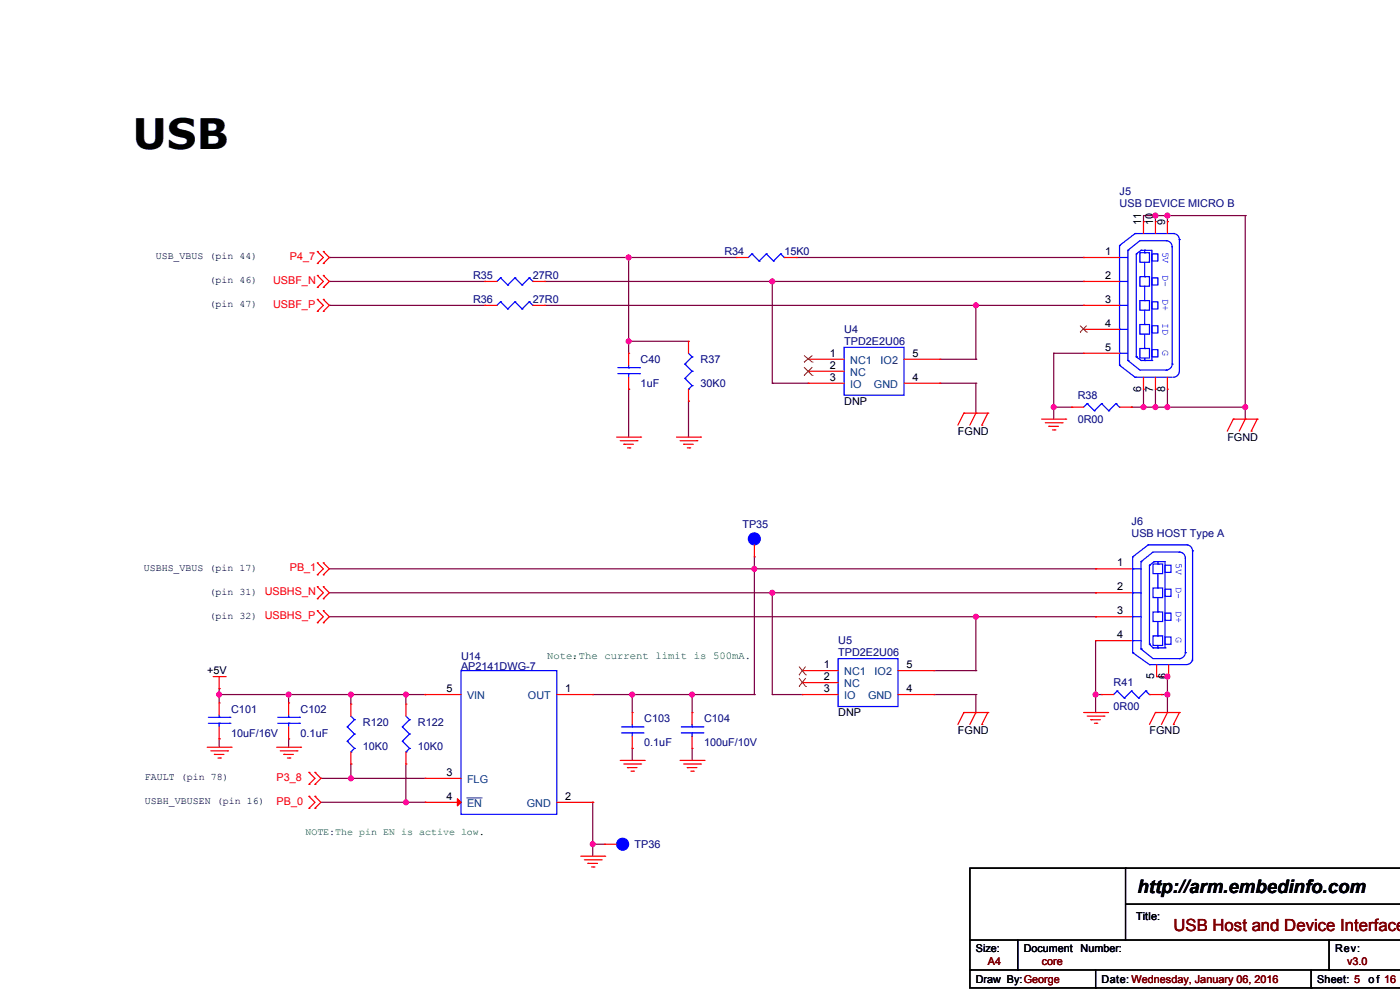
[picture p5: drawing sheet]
<svg xmlns="http://www.w3.org/2000/svg" width="297mm" height="210mm" viewBox="0 0 297 210" stroke-linecap="round" stroke-linejoin="round" font-family="sans-serif">
<g fill="none" stroke="#800040" stroke-width=".25">
<path d="M69.9 54.6h.1M69.9 59.7h.1M69.9 54.6h86.3M69.9 59.7h33M115.6 59.7h114.3M133.4 54.6h.1M133.4 54.6v20.3M163.8 59.7h.1M163.8 59.7v21.6M168.9 54.6h61M229.9 54.6h.1M229.9 59.7h.1"/>
<path d="M242.6 47h.1M245.1 45.7h.1M245.1 45.7v1.3M247.7 45.7h.1M247.7 47h.1M247.7 45.7v1.3M264.2 45.7h.1M264.2 45.7h-21.6v1.3M264.2 45.7v43.2M69.9 64.8h.1M69.9 64.8h33M115.6 64.8h114.3"/>
<path d="M133.4 72.4h.1M133.4 72.4h12.7M199.4 76.2h7.6M207 64.8h.1M207 76.2h.1M207 64.8v11.4M223.5 74.9h.1M223.5 74.9v14M223.5 74.9h6.4M229.9 64.8h.1M133.4 82.6h.1M133.4 82.6v10.1"/>
<path d="M146.1 85.1h.1M146.1 85.1v7.6M163.8 81.3h.1M163.8 81.3h7.7M199.4 81.3h7.6M207 81.3h.1M207 87.6h.1M207 81.3v6.3M223.5 86.4h.1M223.5 86.4h3.8M240 86.4h.1M240 86.4h24.2"/>
<path d="M242.6 86.4h.1M242.6 82.6v3.8M245.1 82.6h.1M245.1 82.6v3.8M247.7 86.4h.1M247.7 82.6v3.8M264.2 86.4h.1M160 118.1v29.2M69.9 120.7h162.5M69.9 125.7h162.5M69.9 130.8h162.5M160 120.7h.1"/>
<path d="M163.8 125.7h.1M163.8 125.7v21.6M207 130.8h.1M207 130.8v11.5M232.4 120.7h.1M232.4 125.7h.1M232.4 130.8h.1M232.4 135.9v15.2M46.5 147.3h.1M46.5 156.7h.1M46.5 146.1h.1M46.5 147.3h43.7"/>
<path d="M46.5 146.1v3M46.5 156.7v1.8M61.2 147.3h.1M61.2 156.7h.1M61.2 147.3v1.8M61.2 156.7v1.8M74.4 147.3h.1M74.4 147.3v2.1M86.1 147.3h.1M86.1 147.3v2.1M90.2 147.3h.1M125.7 147.3h34.3"/>
<path d="M134.1 158.8h.1M134.1 147.3h.1M134.1 147.3v3.8M134.1 158.8v2.5M146.8 147.3h.1M146.8 147.3v3.8M146.8 158.8v2.5M160 147.3h.1M163.8 147.3h.1M163.8 147.3h6.4M198.1 147.3h8.9M198.1 142.3h8.9"/>
<path d="M207 142.3h.1M207 147.3h.1M207 151.1h.1M207 147.3v3.8M232.4 147.3h.1M232.4 151.1h.1M232.4 147.3h1.3M245.4 143.5h2.5M246.4 147.3h.1M246.4 147.3h1.3M247.7 143.5h.1M247.7 147.3h.1"/>
<path d="M247.7 143.5v7.6M68.1 165.1h.1M68.1 170.2h22.1M68.1 165.1h22.1M74.4 162.1h.1M74.4 165.1h.1M74.4 162.1v3M86.1 170.2h.1M86.1 162.1v8.1M90.2 170.2h.1M125.7 170.2h.1M125.7 179.1h.1"/>
<path d="M125.7 170.2v11.4M125.7 179.1h2.6M146.8 161.3h.1"/>
</g>
<g fill="#f0f" stroke="#f0f" stroke-width=".25">
<circle cx="160" cy="120.7" r=".5"/>
<circle cx="163.8" cy="125.7" r=".5"/>
<circle cx="207" cy="130.8" r=".5"/>
<circle cx="163.8" cy="59.7" r=".5"/>
<circle cx="207" cy="64.8" r=".5"/>
<circle cx="133.4" cy="72.4" r=".5"/>
<circle cx="133.4" cy="54.6" r=".5"/>
<circle cx="223.5" cy="86.4" r=".5"/>
<circle cx="245.1" cy="86.4" r=".5"/>
<circle cx="245.1" cy="45.7" r=".5"/>
<circle cx="264.2" cy="86.4" r=".5"/>
<circle cx="247.7" cy="147.3" r=".5"/>
<circle cx="247.7" cy="143.5" r=".5"/>
<circle cx="242.6" cy="86.4" r=".5"/>
<circle cx="247.7" cy="45.7" r=".5"/>
<circle cx="247.7" cy="86.4" r=".5"/>
<circle cx="86.1" cy="170.2" r=".5"/>
<circle cx="46.5" cy="147.3" r=".5"/>
<circle cx="134.1" cy="147.3" r=".5"/>
<circle cx="232.4" cy="147.3" r=".5"/>
<circle cx="125.7" cy="179.1" r=".5"/>
<circle cx="74.4" cy="147.3" r=".5"/>
<circle cx="61.2" cy="147.3" r=".5"/>
<circle cx="86.1" cy="147.3" r=".5"/>
<circle cx="146.8" cy="147.3" r=".5"/>
<circle cx="74.4" cy="165.1" r=".5"/>
</g>
<g fill="none" stroke="#f00" stroke-width=".25">
<path d="M67.3 53.4h.1M67.3 55.9h.1M67.3 58.4h.1M67.3 53.4l1.3 1.2-1.3 1.3M67.3 58.4l1.3 1.3-1.3 1.3M68.6 55.9h.1M68.6 53.4h.1M68.6 58.4h.1M68.6 53.4l1.3 1.2-1.3 1.3M68.6 58.4l1.3 1.3-1.3 1.3M102.9 59.7h.1M102.9 59.7h2.5"/>
<path d="M113 59.7h2.6M115.6 59.7h.1M156.2 54.6h.1M156.2 54.6h2.6M166.4 54.6h2.5M168.9 54.6h.1M229.9 54.6h.1M229.9 59.7h.1M229.9 59.7h7.6M229.9 54.6h7.6M242.6 47h.1M242.6 47v2.5"/>
<path d="M245.1 47h.1M245.1 47v2.5M247.7 47h.1M247.7 47v2.5M67.3 61h.1M67.3 63.5h.1M67.3 66.1h.1M67.3 63.5l1.3 1.3-1.3 1.3M68.6 61h.1M68.6 66.1h.1M68.6 63.5h.1M68.6 63.5l1.3 1.3-1.3 1.3"/>
<path d="M102.9 64.8h.1M102.9 64.8h2.5M113 64.8h2.6M115.6 64.8h.1M133.4 74.9h.1M133.4 74.9v2.6M146.1 72.4h.1M146.1 72.4v2.5M171.5 76.2h.1M171.5 78.8h.1M171.5 76.2h7.6M171.5 78.8h7.6"/>
<path d="M191.8 76.2h7.6M199.4 76.2h.1M229.9 64.8h.1M229.9 69.9h.1M229.9 74.9h.1M229.9 64.8h7.6M229.9 69.9h7.6M229.9 74.9h7.6M130.8 92.7h5.1M131.6 93.5h3.5M132.3 94.2h.1M132.3 94.2h2.1"/>
<path d="M133.1 95h.5M133.4 82.6h.1M133.4 80v2.6M133.6 95h.1M135.1 93.5h.1M135.9 92.7h.1M143.5 92.7h5.1M144.3 93.5h3.5M145 94.2h.1M145 94.2h2.1M145.8 95h.5M146.1 85.1h.1"/>
<path d="M146.1 82.6v2.5M146.3 95h.1M147.8 93.5h.1M148.6 92.7h.1M171.5 81.3h.1M171.5 81.3h7.6M191.8 81.3h7.6M199.4 81.3h.1M204.5 87.6h.1M204.5 87.6l-1.3 2.6M204.5 87.6h5.1M207 87.6h.1"/>
<path d="M207 87.6l-1.2 2.6M208.3 90.2h.1M209.6 87.6h.1M209.6 87.6l-1.3 2.6M221 88.9h5.1M221.8 89.7h3.5M222.5 90.4h.1M222.5 90.4h2M223.3 91.2h.5M223.8 91.2h.1M225.3 89.7h.1M226.1 88.9h.1"/>
<path d="M227.3 86.4h.1M227.3 86.4h2.6M237.5 86.4h2.5M240 86.4h.1M242.6 82.6h.1M242.6 80v2.6M245.1 82.6h.1M245.1 80v2.6M247.7 82.6h.1M247.7 80v2.6M261.6 88.9h.1M261.6 88.9h5.1"/>
<path d="M261.6 88.9l-1.2 2.6M264.2 88.9h.1M264.2 88.9l-1.3 2.6M265.4 91.5h.1M266.7 88.9h.1M266.7 88.9l-1.3 2.6M67.3 119.4h.1M67.3 119.4l1.3 1.3-1.3 1.2M68.6 119.4h.1M68.6 119.4l1.3 1.3-1.3 1.2M160 118.1h.1M160 115.6v2.5"/>
<path d="M67.3 121.9h.1M67.3 124.5h.1M67.3 127h.1M67.3 129.6h.1M67.3 132.1h.1M67.3 124.5l1.3 1.2-1.3 1.3M67.3 129.6l1.3 1.2-1.3 1.3M68.6 121.9h.1M68.6 127h.1M68.6 124.5h.1M68.6 132.1h.1M68.6 129.6h.1"/>
<path d="M68.6 124.5l1.3 1.2-1.3 1.3M68.6 129.6l1.3 1.2-1.3 1.3M232.4 120.7h.1M232.4 125.7h.1M232.4 130.8h.1M232.4 135.9h.1M232.4 120.7h7.6M232.4 125.7h7.6M232.4 130.8h7.6M232.4 135.9h7.6M44 158.5h5M44.7 159.3h3.6"/>
<path d="M45.2 143.5h2.6M46.5 146.1h.1M46.5 149.1h.1M46.5 156.7h.1M46.5 143.5v2.6M46.5 149.1v2.5M46.5 154.2v2.5M47.8 143.5h.1M48.3 159.3h.1M49 158.5h.1M58.7 158.5h5.1M59.4 159.3h3.6"/>
<path d="M61.2 149.1h.1M61.2 156.7h.1M61.2 149.1v2.5M61.2 154.2v2.5M63 159.3h.1M63.8 158.5h.1M74.4 149.4h.1M74.4 149.4v2.5M74.4 159.5v2.6M86.1 149.4h.1M86.1 149.4v2.5M86.1 159.5v2.6"/>
<path d="M90.2 147.3h.1M90.2 147.3h7.6M118.1 147.3h7.6M125.7 147.3h.1M134.1 151.1h.1M134.1 158.8h.1M134.1 151.1v2.6M134.1 156.2v2.6M146.8 151.1h.1M146.8 158.8h.1M146.8 151.1v2.6M146.8 156.2v2.6"/>
<path d="M170.2 142.3h.1M170.2 144.8h.1M170.2 147.3h.1M170.2 147.3h7.6M170.2 142.3h7.6M170.2 144.8h7.6M190.5 147.3h7.6M190.5 142.3h7.6M198.1 147.3h.1M198.1 142.3h.1M204.5 151.1h.1M204.5 151.1h5.1"/>
<path d="M204.5 151.1l-1.3 2.6M207 151.1h.1M207 151.1l-1.2 2.6M208.3 153.7h.1M209.6 151.1h.1M209.6 151.1l-1.3 2.6M229.9 151.1h5.1M230.6 151.9h3.6M231.4 152.7h.1M231.4 152.7h2M232.2 153.4h.5M232.7 153.4h.1"/>
<path d="M233.7 147.3h.1M233.7 147.3h2.5M234.2 151.9h.1M235 151.1h.1M243.9 147.3h2.5M245.1 151.1h.1M245.1 151.1l-1.2 2.6M245.1 151.1h5.1M245.4 143.5h.1M245.4 141v2.5M246.4 147.3h.1M247.7 151.1h.1"/>
<path d="M247.7 151.1l-1.3 2.6M247.9 143.5h.1M247.9 141v2.5M248.9 153.7h.1M250.2 151.1h.1M250.2 151.1l-1.3 2.6M45.5 160h.1M45.5 160h2M46.2 160.8h.5M46.7 160.8h.1M60.2 160h.1M60.2 160h2"/>
<path d="M61 160.8h.5M61.5 160.8h.1M65.5 168.9h.1M65.5 171.5h.1M65.5 163.8h.1M65.5 166.4h.1M65.5 168.9l1.3 1.3-1.3 1.3M65.5 163.8l1.3 1.3-1.3 1.3M66.8 171.5h.1M66.8 168.9h.1M66.8 166.4h.1M66.8 163.8h.1"/>
<path d="M66.8 168.9l1.3 1.3-1.3 1.3M66.8 163.8l1.3 1.3-1.3 1.3M74.4 162.1h.1M86.1 162.1h.1M90.2 165.1h.1M90.2 170.2h.1M90.2 165.1h7.6M90.2 170.2h7.6M118.1 170.2h7.6M125.7 170.2h.1M128.3 179.1h.1M128.3 179.1h2.5"/>
<path d="M131.6 161.3h5.1M132.3 162.1h3.6M133.1 162.8h.1M133.1 162.8h2M133.9 163.6h.5M134.4 163.6h.1M135.9 162.1h.1M136.7 161.3h.1M144.3 161.3h5.1M145 162.1h3.6M145.8 162.8h.1M145.8 162.8h2"/>
<path d="M146.6 163.6h.5M147.1 163.6h.1M148.6 162.1h.1M149.4 161.3h.1M123.2 181.6h5.1M124 182.4h3.5M124.7 183.1h.1M124.7 183.1h2.1M125.5 183.9h.5M126 183.9h.1M127.5 182.4h.1M128.3 181.6h.1"/>
</g>
<g fill="none" stroke="#000" stroke-width=".25">
<path d="M205.8 199.4h91.2M215.9 199.4v6.4M238.8 184.2h.1M238.8 184.2v15.2M238.8 191.8h58.2M282 199.4v6.4M297 184.2h-91.2v25.4h91.2M205.8 205.8h.1M205.8 205.8h91.2M215.9 205.8h.1M232.4 209.6h.1M232.4 205.8v3.8"/>
<path d="M278.1 209.6h.1M278.1 205.8v3.8M282 205.8h.1"/>
</g>
<g fill="none" stroke="#00f" stroke-width=".25">
<path d="M106.2 58.9h.1M106.2 58.9l-.8 .8M106.2 58.9l1.5 1.6M109.2 58.9h.1M109.2 58.9l-1.5 1.6M109.2 58.9l1.6 1.6M112.3 58.9h.1M112.3 58.9l-1.5 1.6M112.3 58.9l.7 .8M113 59.7h.1M159.5 53.9h.1M159.5 53.9l-.7 .7"/>
<path d="M159.5 53.9l1.5 1.5M161 55.4h.1M162.6 53.9h.1M162.6 53.9l-1.6 1.5M162.6 53.9l1.5 1.5M164.1 55.4h.1M165.6 53.9h.1M165.6 53.9l-1.5 1.5M165.6 53.9l.8 .7M166.4 54.6h.1M237.5 52.1h.1M237.5 54.6h.1"/>
<path d="M237.5 59.7h.1M237.5 52.1v25.4M237.5 54.6h1.8M237.5 59.7h1.8M239.3 53.1h.1M239.3 53.1v23.4M240.8 49.5h.1M240.8 49.5h8.4M240.8 49.5l-3.3 2.6M241.1 53.9h.1M241.1 53.9v21.8M241.8 58.7h2.1v2h-2.1z"/>
<path d="M241.8 53.6h2.1v2h-2.1zM242.1 53.1h.1M242.1 53.1h2.3v23.4M242.1 53.1l-1 .8M242.8 58.7h.1M242.8 53.1h.1M242.8 53.6h.1M242.8 53.1v.5M242.8 55.6v3.1M244.4 53.9h1.2v1.5h-1.2zM244.4 58.9h1.2v1.6h-1.2zM247.4 51.1h.1"/>
<path d="M247.4 51.1h-5.6l-2.5 2M247.4 51.1a1.26 1.26 0 0 1 1.3 1.2v24.9M248.9 49.5a1.26 1.26 0 0 1 1.3 1.3M250.2 50.8h.1M250.2 50.8v28M106.2 64h.1M106.2 64l-.8 .8M106.2 64l1.5 1.5M107.7 60.5h.1M107.7 65.5h.1M109.2 64h.1M109.2 64l-1.5 1.5"/>
<path d="M109.2 64l1.6 1.5M110.8 60.5h.1M110.8 65.5h.1M112.3 64h.1M112.3 64l-1.5 1.5M112.3 64l.7 .8M113 64.8h.1M131.1 79.3h4.5M131.1 78h4.5M133.4 78h.1M133.4 79.3h.1M133.4 77.5v.5"/>
<path d="M133.4 79.3v.7M135.6 79.3h.1M135.6 78h.1M145.3 77.2h.1M145.3 77.2l1.5 1.6M146.1 74.9l.7 .8M146.8 75.7h.1M146.8 78.8h.1M146.8 75.7l-1.5 1.5M146.8 78.8l-1.5 1.5M179.1 73.7h12.7v10.1h-12.7zM237.5 77.5h.1"/>
<path d="M237.5 64.8h.1M237.5 69.9h.1M237.5 74.9h.1M237.5 64.8h1.8M237.5 69.9h1.8M237.5 74.9h1.8M237.5 77.5l3.3 2.5M239.3 76.5h.1M239.3 76.5l2.5 2h5.6M241.1 75.7h.1M241.1 75.7l1 .8M241.8 63.8h2.1v2h-2.1z"/>
<path d="M241.8 68.8h2.1v2.1h-2.1zM241.8 73.9h2.1v2.1h-2.1zM242.1 76.5h.1M242.1 76.5h2.3M242.8 63.8h.1M242.8 68.8h.1M242.8 73.9h.1M242.8 76.5h.1M242.8 60.7v3.1M242.8 65.8v3M242.8 70.9v3M242.8 76v.5"/>
<path d="M244.4 69.1h1.2v1.5h-1.2zM244.4 64h1.2v1.5h-1.2zM244.4 74.2h1.2v1.5h-1.2zM244.4 76.5h.1M247.4 78.5h.1M248.7 77.2a1.26 1.26 0 0 1-1.3 1.3M248.7 77.2h.1M250.2 78.8a1.26 1.26 0 0 1-1.3 1.2M145.3 80.3h.1M145.3 80.3l1.5 1.5M146.1 82.6h.1M146.8 81.8h.1"/>
<path d="M146.8 81.8l-.7 .8M230.6 85.6h.1M230.6 85.6l-.7 .8M230.6 85.6l1.6 1.5M232.2 87.1h.1M233.7 85.6h.1M233.7 85.6l-1.5 1.5M233.7 85.6l1.5 1.5M235.2 87.1h.1M236.7 85.6h.1M236.7 85.6l-1.5 1.5M236.7 85.6l.8 .8"/>
<path d="M237.5 86.4h.1M240.8 80h.1M240.8 80h7.9M240.3 118.1h.1M240.3 118.1v20.3M242.1 119.1h.1M242.1 119.1v18.6M243.6 115.6h.1M243.6 115.6h8.4M243.6 115.6l-3.3 2.5M243.9 119.9h.1M243.9 119.9v16.8"/>
<path d="M244.6 119.6h2v2.1h-2zM244.9 119.1h.1M244.9 119.1h2.3v18.3M244.9 119.1l-1 .8M245.6 119.1h.1M245.6 119.6h.1M245.6 119.1v.5M247.2 119.9h1.2v1.5h-1.2zM250.2 117.1h.1M250.2 117.1h-5.6l-2.5 2M250.2 117.1a1.26 1.26 0 0 1 1.3 1.3M251.5 118.4v20"/>
<path d="M251.7 115.6a1.26 1.26 0 0 1 1.3 1.3M253 116.9h.1M253 116.9v23.3M177.8 139.7h12.7v10.2h-12.7zM240.3 138.4h.1M240.3 120.7h.1M240.3 125.7h.1M240.3 130.8h.1M240.3 135.9h.1M240.3 120.7h1.8M240.3 125.7h1.8M240.3 130.8h1.8"/>
<path d="M240.3 135.9h1.8M240.3 138.4l3.6 2.6M242.1 137.7h.1M242.1 137.7l2.5 2h5.6M243.9 136.7h.1M243.9 136.7l.7 .7M244.6 124.7h2v2.1h-2zM244.6 129.8h2v2h-2zM244.6 134.9h2v2h-2zM244.6 137.4h.1M244.6 137.4h2.6M245.6 124.7h.1"/>
<path d="M245.6 129.8h.1M245.6 134.9h.1M245.6 137.4h.1M245.6 121.7v3M245.6 126.8v3M245.6 131.8v3.1M245.6 136.9v.5M247.2 125h1.2v1.5h-1.2zM247.2 135.1h1.2v1.6h-1.2zM247.2 130.1h1.2v1.5h-1.2zM247.2 137.4h.1M250.2 139.7h.1"/>
<path d="M251.5 138.4a1.26 1.26 0 0 1-1.3 1.3M251.5 138.4h.1M253 139.7a1.26 1.26 0 0 1-1.3 1.3h-7.8M44.2 153.4h4.6M44.2 152.2h4.6M46.5 152.2h.1M46.5 153.4h.1M46.5 151.6v.6M46.5 153.4v.8M48.8 153.4h.1M48.8 152.2h.1M58.9 153.4h4.6"/>
<path d="M58.9 152.2h4.6M61.2 152.2h.1M61.2 153.4h.1M61.2 151.6v.6M61.2 153.4v.8M63.5 153.4h.1M63.5 152.2h.1M73.7 154.2h.1M73.7 157.2h.1M73.7 154.2l1.5 1.5M73.7 157.2l1.5 1.6M74.4 159.5h.1"/>
<path d="M74.4 151.9l.8 .8M75.2 152.7h.1M75.2 155.7h.1M75.2 158.8h.1M75.2 152.7l-1.5 1.5M75.2 155.7l-1.5 1.5M75.2 158.8l-.8 .7M85.4 154.2h.1M85.4 157.2h.1M85.4 154.2l1.5 1.5M85.4 157.2l1.5 1.6M86.1 159.5h.1"/>
<path d="M86.1 151.9l.8 .8M86.9 152.7h.1M86.9 155.7h.1M86.9 158.8h.1M86.9 152.7l-1.5 1.5M86.9 155.7l-1.5 1.5M86.9 158.8l-.8 .7M97.8 142.3h20.3v30.4h-20.3zM131.8 155.5h4.6M131.8 154.2h4.6M134.1 154.2h.1M134.1 155.5h.1"/>
<path d="M134.1 153.7v.5M134.1 155.5v.7M136.4 155.5h.1M136.4 154.2h.1M144.5 155.5h4.6M144.5 154.2h4.6M146.8 154.2h.1M146.8 155.5h.1M146.8 153.7v.5M146.8 155.5v.7M149.1 155.5h.1M149.1 154.2h.1"/>
<path d="M237 146.6h.1M237 146.6l-.8 .7M237 146.6l1.5 1.5M238.5 148.1h.1M240 146.6h.1M240 146.6l-1.5 1.5M240 146.6l1.6 1.5M241.6 148.1h.1M243.1 146.6h.1M243.1 146.6l-1.5 1.5M243.1 146.6l.8 .7M243.9 141h.1"/>
<path d="M243.9 147.3h.1"/>
</g>
<g fill="#00f" stroke="#00f" stroke-width=".25">
<circle cx="160" cy="114.3" r="1.26"/>
<circle cx="132.1" cy="179.1" r="1.26"/>
</g>
<path d="M97 169.4l.8 .8-.8 .8z" fill="#f00" stroke="#f00" stroke-width=".25"/>
<path d="M99 169.3h3.1M102.1 169.3h.1" fill="none" stroke="#004080" stroke-width=".21"/>
<g fill="none" stroke="#804000" stroke-width=".21">
<path d="M170.6 76.8h.1M170.6 79.6h.1M170.6 75.4l1.7 1.4M170.6 77.9l1.7 1.7M172.3 76.8h.1M172.3 79.6h.1M172.3 75.4l-1.7 1.4M172.3 77.9l-1.7 1.7M229.1 70.5h.1M229.1 69.1l1.4 1.4M230.5 70.5h.1M230.5 69.1l-1.4 1.4"/>
<path d="M169.5 143.1h.1M169.5 145.6h.1M169.5 141.4l1.4 1.7M169.5 143.9l1.4 1.7M170.9 143.1h.1M170.9 145.6h.1M170.9 141.4l-1.4 1.7M170.9 143.9l-1.4 1.7"/>
</g>
<text font-size="8.9" x="28.2" y="31.6">USB</text>
<text font-size="3.9" x="241.3" y="189.5">http://arm.embedinfo.com</text>
<text font-size="3.6" fill="#800000" x="248.9" y="197.5">USB Host and Device Interface</text>
<g font-size="2.3" fill="#000080">
<text x="237.5" y="41.4">J5</text>
<text x="237.5" y="44">USB DEVICE MICRO B</text>
<text x="100.3" y="59.2">R35</text>
<text x="113" y="59.2">27R0</text>
<text x="153.7" y="54.1">R34</text>
<text x="166.4" y="54.1">15K0</text>
<text x="100.3" y="64.3">R36</text>
<text x="113" y="64.3">27R0</text>
<text x="179.1" y="70.6">U4</text>
<text x="135.9" y="77">C40</text>
<text x="148.6" y="77">R37</text>
<text x="179.1" y="73.2">TPD2E2U06</text>
<text x="135.9" y="82.1">1uF</text>
<text x="148.6" y="82.1">30K0</text>
<text x="228.6" y="84.6">R38</text>
<text x="228.6" y="89.7">0R00</text>
<text x="157.5" y="112">TP35</text>
<text x="240.1" y="113.8">USB HOST Type A</text>
<text x="240.1" y="111.3">J6</text>
<text x="177.8" y="136.7">U5</text>
<text x="97.8" y="140">U14</text>
<text x="97.8" y="142">AP2141DWG-7</text>
<text x="177.8" y="139.2">TPD2E2U06</text>
<text x="236.2" y="145.6">R41</text>
<text x="49" y="151.2">C101</text>
<text x="63.8" y="151.2">C102</text>
<text x="77" y="154">R120</text>
<text x="88.7" y="154">R122</text>
<text x="136.7" y="153.2">C103</text>
<text x="149.4" y="153.2">C104</text>
<text x="236.2" y="150.7">0R00</text>
<text x="49" y="156.2">10uF/16V</text>
<text x="63.8" y="156.2">0.1uF</text>
<text x="77" y="159">10K0</text>
<text x="88.7" y="159">10K0</text>
<text x="136.7" y="158.3">0.1uF</text>
<text x="149.4" y="158.3">100uF/10V</text>
<text x="134.6" y="179.9">TP36</text>
</g>
<g font-size="2.3">
<text x="242.1" y="47.8" transform="rotate(-90 242.1 47.8)">11</text>
<text x="244.6" y="47.8" transform="rotate(-90 244.6 47.8)">10</text>
<text x="247.2" y="47.8" transform="rotate(-90 247.2 47.8)">9</text>
<text x="234.5" y="54.1">1</text>
<text x="234.5" y="59.2">2</text>
<text x="234.5" y="64.3">3</text>
<text x="234.5" y="69.3">4</text>
<text x="176" y="75.7">1</text>
<text x="193.6" y="75.7">5</text>
<text x="234.5" y="74.4">5</text>
<text x="176" y="78.2">2</text>
<text x="176" y="80.8">3</text>
<text x="193.6" y="80.8">4</text>
<text x="242.1" y="83.1" transform="rotate(-90 242.1 83.1)">6</text>
<text x="244.6" y="83.1" transform="rotate(-90 244.6 83.1)">7</text>
<text x="247.2" y="83.1" transform="rotate(-90 247.2 83.1)">8</text>
<text x="179.1" y="85.9">DNP</text>
<text x="203.2" y="92.2">FGND</text>
<text x="260.4" y="93.5">FGND</text>
<text x="237" y="120.1">1</text>
<text x="237" y="125.2">2</text>
<text x="237" y="130.3">3</text>
<text x="237" y="135.4">4</text>
<text x="44" y="143">+5V</text>
<text x="174.8" y="141.7">1</text>
<text x="192.3" y="141.7">5</text>
<text x="94.7" y="146.8">5</text>
<text x="119.9" y="146.8">1</text>
<text x="174.8" y="144.3">2</text>
<text x="174.8" y="146.8">3</text>
<text x="192.3" y="146.8">4</text>
<text x="244.9" y="144" transform="rotate(-90 244.9 144)">5</text>
<text x="247.4" y="144" transform="rotate(-90 247.4 144)">6</text>
<text x="177.8" y="151.9">DNP</text>
<text x="203.2" y="155.7">FGND</text>
<text x="243.9" y="155.7">FGND</text>
<text x="94.7" y="164.6">3</text>
<text x="94.7" y="169.7">4</text>
<text x="119.9" y="169.7">2</text>
<text x="241.1" y="195.1">Title:</text>
<text x="207" y="202">Size:</text>
<text x="217.2" y="202">Document</text>
<text x="229.2" y="202">Number:</text>
<text x="283.2" y="202">Rev:</text>
<text x="207" y="208.6">Draw By:George</text>
<text x="233.7" y="208.6">Date: Wednesday, January 06, 2016</text>
<text x="279.4" y="208.6">Sheet: 5</text>
<text x="290.3" y="208.6">of 16</text>
</g>
<g font-size="2.3" fill="#f00">
<text x="61.5" y="55.1">P4_7</text>
<text x="57.9" y="60.2">USBF_N</text>
<text x="57.9" y="65.3">USBF_P</text>
<text x="61.5" y="121.2">PB_1</text>
<text x="58.7" y="165.6">P3_8</text>
<text x="58.7" y="170.7">PB_0</text>
</g>
<g font-size="2.3" fill="#004080">
<text x="180.4" y="77.2">NC1</text>
<text x="186.8" y="77.2">IO2</text>
<text x="180.4" y="79.8">NC</text>
<text x="180.4" y="82.3">IO</text>
<text x="185.4" y="82.3">GND</text>
<text x="179.1" y="143.3">NC1</text>
<text x="185.5" y="143.3">IO2</text>
<text x="99.1" y="148.4">VIN</text>
<text x="112" y="148.4">OUT</text>
<text x="179.1" y="145.8">NC</text>
<text x="179.1" y="148.4">IO</text>
<text x="184.1" y="148.4">GND</text>
<text x="99.1" y="166.1">FLG</text>
<text x="99.1" y="171.2">EN</text>
<text x="111.7" y="171.2">GND</text>
</g>
<g font-size="2.3" fill="#800000">
<text x="209.6" y="204.8">A4</text>
<text x="221" y="204.8">core</text>
<text x="285.8" y="204.8">v3.0</text>
</g>
<g font-size="2.2" fill="#008000">
<text x="116.1" y="139.7">Note：</text>
<text x="122.8" y="139.7">The current limit is 500mA.</text>
</g>
<g font-size="2.1" fill="#00f">
<text x="246.6" y="53.3" transform="rotate(90 246.6 53.3)">5V</text>
<text x="246.6" y="58.4" transform="rotate(90 246.6 58.4)">D-</text>
<text x="246.6" y="63.5" transform="rotate(90 246.6 63.5)">D+</text>
<text x="246.6" y="68.6" transform="rotate(90 246.6 68.6)">ID</text>
<text x="246.6" y="74.2" transform="rotate(90 246.6 74.2)">G</text>
<text x="249.4" y="119.4" transform="rotate(90 249.4 119.4)">5V</text>
<text x="249.4" y="124.5" transform="rotate(90 249.4 124.5)">D-</text>
<text x="249.4" y="129.5" transform="rotate(90 249.4 129.5)">D+</text>
<text x="249.4" y="135.1" transform="rotate(90 249.4 135.1)">G</text>
</g>
<g font-size="2.1">
<text x="33" y="55">USB_VBUS (pin 44)</text>
<text x="44.5" y="60.1">(pin 46)</text>
<text x="44.5" y="65.2">(pin 47)</text>
<text x="30.5" y="121.1">USBHS_VBUS (pin 17)</text>
<text x="44.5" y="126.2">(pin 31) USBHS_N</text>
<text x="44.5" y="131.2">(pin 32) USBHS_P</text>
<text x="30.7" y="165.5">FAULT (pin 78)</text>
<text x="30.7" y="170.6">USBH_VBUSEN (pin 16)</text>
</g>
<text font-size="2.1" fill="#008000" x="64.8" y="177.2">NOTE:The pin EN is active low.</text>
</svg>
